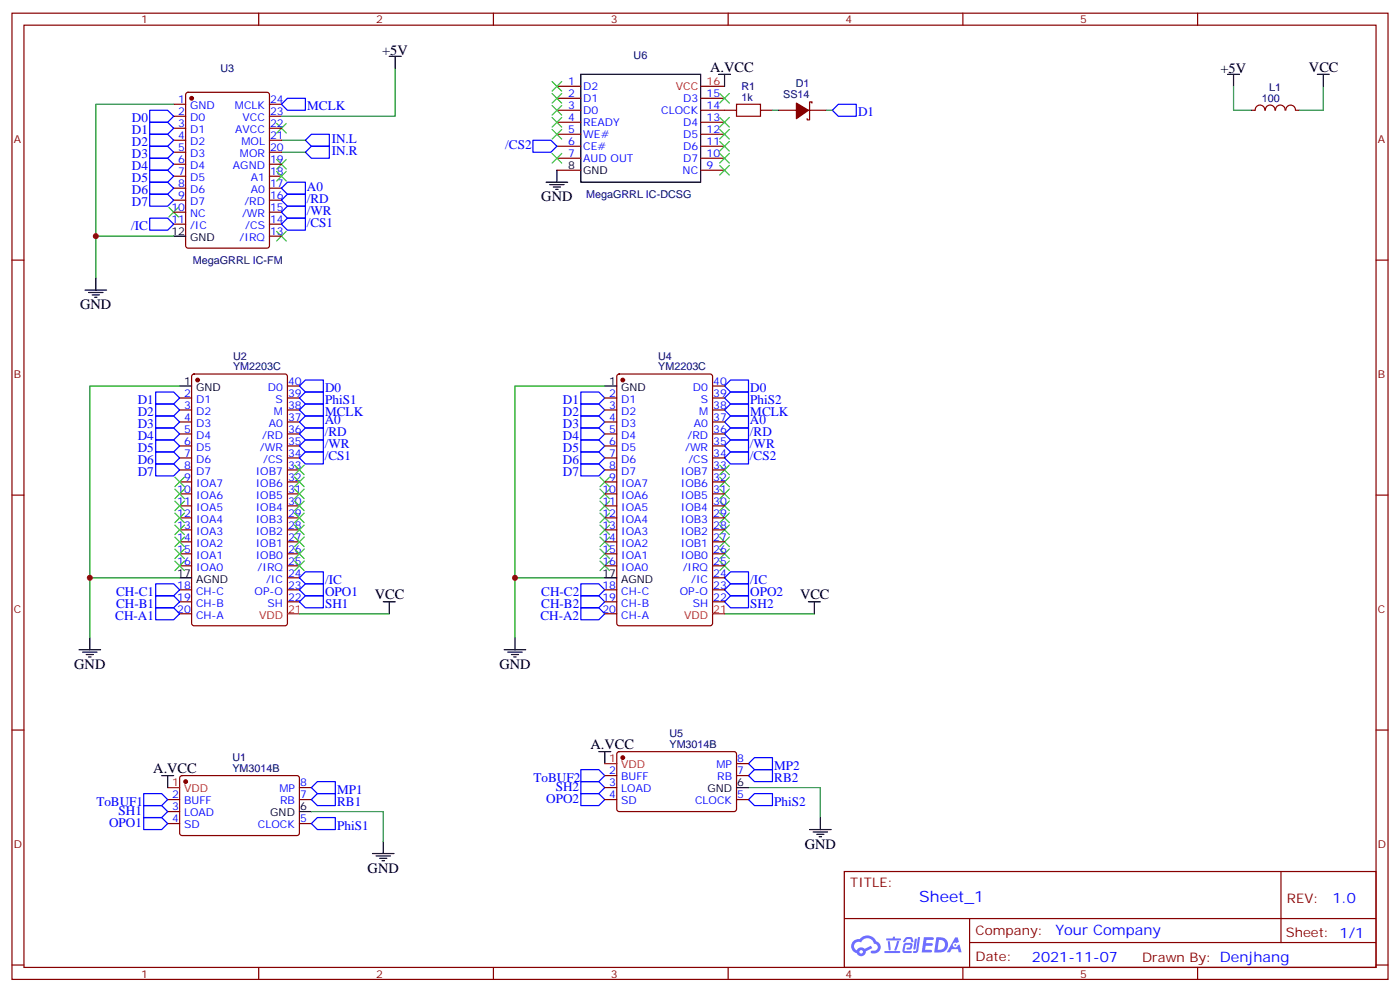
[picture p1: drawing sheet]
<svg xmlns="http://www.w3.org/2000/svg" width="412mm" height="292mm" viewBox="0 0 412 292" stroke-linecap="round" stroke-linejoin="round" font-family="sans-serif">
<g fill="none" stroke="#870000" stroke-width=".35">
<path d="M3.5 3.9h405.4v284.3h-405.4zM7.1 7.4h398.2v277.3h-398.2zM76.2 3.9v3.5M145.3 3.9v3.5M214.5 3.9v3.5M283.6 3.9v3.5M352.8 3.9v3.5M3.5 76.6h3.6M405.3 76.6h3.6M3.5 145.7h3.6M405.3 145.7h3.6M3.5 214.8h3.6"/>
<path d="M405.3 214.8h3.6M248.7 256.5h156.6v28.2h-156.6zM377.3 256.5v20.9M248.7 270.3h156.5M285.6 277.4h119.6M285.6 270.3v14.1M3.5 284h3.6M76.2 284.7v3.5M145.3 284.7v3.5M214.5 284.7v3.5M283.6 284.7v3.5M352.8 284.7v3.5"/>
<path d="M405.3 284h3.6"/>
</g>
<g fill="#5487ff">
<path d="M272.1 275.8h2.6l.3 .2-.1 .6h-2l-.1 .9h1.6l.4 .4-.4 .4h-1.7l-.2 1.2 1.8 .1 .3 .3-.2 .3-2.9 .1z"/>
<path d="M281.4 275.9h.7l.4 1.3-.7 .3a.74 .74 0 0 0-1.1 .3 .74 .74 0 0 0 .5 1 .74 .74 0 0 0 .9-.6l.5-.3 .7 2.3h-.9l-.2-.9h-1.9l-.5 .9h-.9z"/>
<path d="M269.5 276.2h.6l-.4 3a.31 .31 0 0 1-.3 .2 .31 .31 0 0 1-.3-.3z"/>
<path d="M270.4 275.8h.6l-.5 3.9a.89 .89 0 0 1-.7 .7 .89 .89 0 0 1-.9-.3l1-.4z"/>
<path d="M266.8 275.9l.6-.2 1.2 .2 .5 1.2-.6 .2-.4-1-1 .2a.95 .95 0 0 1-1 .8l-.1-.2z"/>
<path d="M266.4 277.6l1.8-.2a1.04 1.04 0 0 1 .6 1.1 1.04 1.04 0 0 1-.8 .9h-.7a.29 .29 0 0 1-.3-.3 .29 .29 0 0 1 .3-.2l.7-.1 .2-.8-1.4 .1-.4 1.7 1.9 .1a.29 .29 0 0 1 .3 .3 .29 .29 0 0 1-.3 .3l-2-.1-.4-.2 .2-2.1z"/>
<path d="M260.5 279.9h4.4a.3 .3 0 0 1 .3 .3 .3 .3 0 0 1-.3 .3h-4.3z"/>
<path d="M264.3 276.9h.6l-.5 1.7a1.02 1.02 0 0 1-.7 1.2l-.2-.3z"/>
<path d="M261.5 277h.6l.3 2.4-.3 .3-.3-.2z"/>
<path d="M261.1 276.2h1.9l.2-.6h.5l-.1 .6h1.5a.29 .29 0 0 1 .3 .3 .29 .29 0 0 1-.3 .2h-3.9z"/>
<path d="M275.8 275.8l-.6 4.5h1.4a2.27 2.27 0 0 0 2.7-2.3 2.27 2.27 0 0 0-2.7-2.2zM276.6 276.6a1.5 1.5 0 0 1 1.8 1.5 1.5 1.5 0 0 1-1.9 1.4h-.3z"/>
<path d="M251.4 277a2.09 2.09 0 0 0 1 3.5 1.37 1.37 0 0 0 1.5 .9 1.37 1.37 0 0 0 1.1-1.4l2-1-.5-.7-1.8 .9a1.4 1.4 0 0 0-2.3 .5 1.32 1.32 0 0 1-.6-1.9 1.32 1.32 0 0 1 1.9-.5 2.02 2.02 0 0 1 2-1.2 2.02 2.02 0 0 1 1.8 1.6 1.09 1.09 0 0 1 1.1 1.4 1.09 1.09 0 0 1-1.6 .7 .41 .41 0 0 0-.5 .3 .41 .41 0 0 0 .4 .5 1.89 1.89 0 0 0 2.4-1.2 1.89 1.89 0 0 0-1.2-2.4 2.98 2.98 0 0 0-5-.7l-1 .2zM253.2 280.1a.52 .52 0 0 1 1 0 .52 .52 0 0 1-1 0z"/>
<circle cx="281.4" cy="278.1" r=".28"/>
</g>
<g fill="none" stroke="#870000" stroke-width=".35">
<path d="M51.2 30.7h3.5M51.2 34.2h3.5M51.2 37.7h3.5M54.9 27.4l.5-.2h23.3l.6 .4 .1 44.7-.5 .7h-23.5l-.7-.4v-44.7zM79.4 30.7h3.5M79.4 34.2h3.5M79.4 37.7h3.5M164 25.4h7.1M164 28.9h7.1M164 32.5h7.1M164 36h7.1M164 39.5h7.1"/>
<path d="M206.4 25.4h7M206.4 28.9h7M206.4 32.5h10.6M206.4 36h7M206.4 39.5h7M224 32.5h3.5M229.3 32.5h5.3M238.1 32.5h5.3M239.2 30.3v-.3h-.7v5.3h-.7v-.4M368.7 32.5h1M369.8 32.4a1.41 1.41 0 0 1 1.4-1.5 1.41 1.41 0 0 1 1.4 1.5M372.7 32.4a1.41 1.41 0 0 1 1.4-1.5 1.41 1.41 0 0 1 1.5 1.5"/>
<path d="M375.7 32.4a1.41 1.41 0 0 1 1.4-1.5 1.41 1.41 0 0 1 1.4 1.5M378.8 32.4a1.41 1.41 0 0 1 1.4-1.5 1.41 1.41 0 0 1 1.4 1.5M381.7 32.5h1.1M51.2 41.3h3.5M51.2 44.8h3.5M51.2 48.3h3.5M51.2 51.9h3.5M51.2 55.4h3.5M51.2 58.9h3.5M79.4 41.3h3.5M79.4 44.8h3.5M79.4 48.3h3.5"/>
<path d="M79.4 51.9h3.5M79.4 55.4h3.5M79.4 58.9h3.5M164 43h7.1M164 46.6h7.1M164 50.1h7.1M206.4 43h7M206.4 46.6h7M206.4 50.1h7M51.2 62.4h3.5M51.2 66h3.5M79.4 62.4h3.5"/>
<path d="M79.4 66h3.5M79.4 69.5h3.5M52.9 117.1h3.5M56.7 110.3l.4-.2h26.9l.6 .4 .1 72.9-.5 .7h-27.1l-.6-.4-.1-72.9zM84.7 117.1h3.5M84.7 113.6h3.5M178.2 117.1h3.5M181.9 110.3l.5-.2h26.8l.6 .4 .1 72.9-.5 .7h-27l-.7-.4v-72.9zM209.9 117.1h3.5M209.9 113.6h3.5M52.9 120.6h3.5M52.9 124.2h3.5"/>
<path d="M52.9 127.7h3.5M52.9 131.2h3.5M52.9 134.8h3.5M52.9 138.3h3.5M84.7 120.6h3.5M84.7 124.2h3.5M84.7 127.7h3.5M84.7 131.2h3.5M84.7 134.8h3.5M84.7 138.3h3.5M178.2 120.6h3.5M178.2 124.2h3.5"/>
<path d="M178.2 127.7h3.5M178.2 131.2h3.5M178.2 134.8h3.5M178.2 138.3h3.5M209.9 120.6h3.5M209.9 124.2h3.5M209.9 127.7h3.5M209.9 131.2h3.5M209.9 134.8h3.5M209.9 138.3h3.5M52.9 141.8h3.5M52.9 145.3h3.5"/>
<path d="M52.9 148.9h3.5M52.9 152.4h3.5M52.9 155.9h3.5M52.9 159.5h3.5M84.7 141.8h3.5M84.7 145.3h3.5M84.7 148.9h3.5M84.7 152.4h3.5M84.7 155.9h3.5M84.7 159.5h3.5M178.2 141.8h3.5M178.2 145.3h3.5"/>
<path d="M178.2 148.9h3.5M178.2 152.4h3.5M178.2 155.9h3.5M178.2 159.5h3.5M209.9 141.8h3.5M209.9 145.3h3.5M209.9 148.9h3.5M209.9 152.4h3.5M209.9 155.9h3.5M209.9 159.5h3.5M52.9 163h3.5M52.9 166.5h3.5"/>
<path d="M52.9 173.6h3.5M52.9 177.1h3.5M84.7 163h3.5M84.7 166.5h3.5M84.7 173.6h3.5M84.7 177.1h3.5M84.7 170h3.5M178.2 163h3.5M178.2 166.5h3.5M178.2 173.6h3.5M178.2 177.1h3.5M209.9 163h3.5"/>
<path d="M209.9 166.5h3.5M209.9 173.6h3.5M209.9 177.1h3.5M209.9 170h3.5M52.9 180.6h3.5M178.2 180.6h3.5M49.4 235.3h3.5M49.4 238.8h3.5M53.2 228.5l.4-.3 34.2 .1 .4 .7-.1 16.5-.6 .4-34.2-.1-.4-.6v-16.2zM88.2 235.3h3.5M88.2 231.8h3.5M178.2 235.3h3.5"/>
<path d="M178.2 231.8h3.5M178.2 228.2h3.5M181.9 221.4l.5-.2h34.1l.5 .7-.1 16.5-.6 .4h-34.2l-.4-.7v-16.2zM217 235.3h3.5M217 228.2h3.5M217 224.7h3.5M49.4 242.4h3.5M88.2 242.4h3.5"/>
</g>
<g fill="#870000" stroke="#870000" stroke-width=".35">
<path d="M234.6 30.3l3.5 2.2-3.5 2.4z"/>
<circle cx="58.2" cy="111.8" r=".53"/>
<circle cx="56.4" cy="28.9" r=".53"/>
<circle cx="54.7" cy="230" r=".53"/>
<circle cx="183.4" cy="223" r=".53"/>
<circle cx="183.4" cy="111.8" r=".53"/>
</g>
<g fill="none" stroke="#000" stroke-width=".35">
<path d="M114.7 16.6h3.5M116.4 16.6v3.5M171.1 21.9h35.3v31.7h-35.3zM211.7 21.9h3.5M213.4 21.9v3.5M361.6 21.9h3.5M363.4 21.9v3.5M388.1 21.9h3.5M389.8 21.9v3.5M160.9 53.6h6.3M161.9 54.3h4.3M163 55h2.1"/>
<path d="M163.7 55.7h.7M164 50.1v3.5M51.2 69.5h3.5M25 85.4h6.4M26.1 86.1h4.2M27.2 86.8h2.1M27.9 87.5h.7M28.2 81.8v3.6M52.9 113.6h3.5M178.2 113.6h3.5M52.9 170h3.5M112.9 177.1h3.5"/>
<path d="M114.7 177.1v3.5M178.2 170h3.5M238.1 177.1h3.6M239.9 177.1v3.5M23.3 191.2h6.3M24.3 191.9h4.3M25.4 192.6h2.1M26.1 193.3h.7M26.5 187.7v3.5M148.5 191.2h6.4M149.6 191.9h4.2M150.6 192.6h2.2"/>
<path d="M151.3 193.3h.7M151.7 187.7v3.5M47.6 228.2h3.6M49.4 228.2v3.6M88.2 238.8h3.5M176.4 221.2h3.5M178.2 221.2v3.5M217 231.8h3.5M109.7 251.2h6.4M110.8 251.9h4.2M111.8 252.6h2.1M112.5 253.3h.7"/>
<path d="M112.9 247.6v3.6M238.5 244.1h6.3M239.5 244.8h4.3M240.6 245.5h2.1M241.3 246.2h.7M241.7 240.6v3.5"/>
</g>
<path d="M84.7 180.6h3.5M209.9 180.6h3.5M49.4 231.8h3.5M178.2 224.7h3.5" fill="none" stroke="#f00" stroke-width=".35"/>
<g fill="none" stroke="#3c3" stroke-width=".35">
<path d="M81.5 36.3l2.8 2.9M84.3 36.3l-2.8 2.9M162.6 24l2.9 2.8M162.6 27.5l2.9 2.8M162.6 31l2.9 2.9M162.6 34.6l2.9 2.8M162.6 38.1l2.9 2.8M165.5 24l-2.9 2.8M165.5 27.5l-2.9 2.8M165.5 31l-2.9 2.9M165.5 34.6l-2.9 2.8M165.5 38.1l-2.9 2.8"/>
<path d="M212 27.5l2.8 2.8M212 34.6l2.8 2.8M212 38.1l2.8 2.8M214.8 27.5l-2.8 2.8M214.8 34.6l-2.8 2.8M214.8 38.1l-2.8 2.8M81.5 46.9l2.8 2.8M81.5 50.4l2.8 2.9M84.3 46.9l-2.8 2.8M84.3 50.4l-2.8 2.9M162.6 45.2l2.9 2.8M165.5 45.2l-2.9 2.8"/>
<path d="M212 41.6l2.8 2.8M212 45.2l2.8 2.8M212 48.7l2.8 2.8M214.8 41.6l-2.8 2.8M214.8 45.2l-2.8 2.8M214.8 48.7l-2.8 2.8M49.7 61l2.9 2.9M52.6 61l-2.9 2.9M81.5 68.1l2.8 2.8M84.3 68.1l-2.8 2.8M86.8 136.9l2.8 2.8M89.6 136.9l-2.8 2.8"/>
<path d="M212 136.9l2.8 2.8M214.8 136.9l-2.8 2.8M51.5 140.4l2.8 2.8M51.5 143.9l2.8 2.9M51.5 147.5l2.8 2.8M51.5 151l2.8 2.8M51.5 154.5l2.8 2.8M51.5 158l2.8 2.9M54.3 140.4l-2.8 2.8M54.3 143.9l-2.8 2.9M54.3 147.5l-2.8 2.8M54.3 151l-2.8 2.8"/>
<path d="M54.3 154.5l-2.8 2.8M54.3 158l-2.8 2.9M86.8 158l2.8 2.9M86.8 154.5l2.8 2.8M86.8 151l2.8 2.8M86.8 147.5l2.8 2.8M86.8 143.9l2.8 2.9M86.8 140.4l2.8 2.8M89.6 158l-2.8 2.9M89.6 154.5l-2.8 2.8M89.6 151l-2.8 2.8M89.6 147.5l-2.8 2.8"/>
<path d="M89.6 143.9l-2.8 2.9M89.6 140.4l-2.8 2.8M176.7 158l2.9 2.9M176.7 154.5l2.9 2.8M176.7 151l2.9 2.8M176.7 147.5l2.9 2.8M176.7 143.9l2.9 2.9M176.7 140.4l2.9 2.8M179.6 158l-2.9 2.9M179.6 154.5l-2.9 2.8M179.6 151l-2.9 2.8M179.6 147.5l-2.9 2.8"/>
<path d="M179.6 143.9l-2.9 2.9M179.6 140.4l-2.9 2.8M212 140.4l2.8 2.8M212 143.9l2.8 2.9M212 147.5l2.8 2.8M212 151l2.8 2.8M212 154.5l2.8 2.8M212 158l2.8 2.9M214.8 140.4l-2.8 2.8M214.8 143.9l-2.8 2.9M214.8 147.5l-2.8 2.8M214.8 151l-2.8 2.8"/>
<path d="M214.8 154.5l-2.8 2.8M214.8 158l-2.8 2.9M51.5 161.6l2.8 2.8M51.5 165.1l2.8 2.8M54.3 161.6l-2.8 2.8M54.3 165.1l-2.8 2.8M86.8 165.1l2.8 2.8M86.8 161.6l2.8 2.8M89.6 165.1l-2.8 2.8M89.6 161.6l-2.8 2.8M176.7 165.1l2.9 2.8M176.7 161.6l2.9 2.8"/>
<path d="M179.6 165.1l-2.9 2.8M179.6 161.6l-2.9 2.8M212 161.6l2.8 2.8M212 165.1l2.8 2.8M214.8 161.6l-2.8 2.8M214.8 165.1l-2.8 2.8"/>
</g>
<path d="M217 30.7h7v3.5h-7z" fill="none" stroke="#a10000" stroke-width=".35"/>
<g fill="none" stroke="#008700" stroke-width=".35">
<path d="M51.2 30.7h-23v38.8M116.4 20.1v14.1h-33.5M227.5 32.5h1.8M243.4 32.5h1.8M363.4 25.4v7.1h5.3M389.8 25.4v7.1h-7M82.9 44.8h7.1M82.9 41.3h7.1M51.2 69.5h-23v12.3M52.9 113.6h-26.4v56.4M178.2 113.6h-26.5v56.4M52.9 170h-26.4v17.7"/>
<path d="M178.2 170h-26.5v17.7M88.2 180.6h26.5M213.4 180.6h26.5M91.7 238.8h21.2v8.8M220.5 231.8h21.2v8.8"/>
</g>
<g fill="none" stroke="#00f" stroke-width=".35">
<path d="M44.1 32.5h5.3l1.8 1.7-1.8 1.8h-5.3zM44.1 36h5.3l1.8 1.7-1.8 1.8h-5.3zM44.1 39.5h5.3l1.8 1.8-1.8 1.7h-5.3zM84.7 28.9h5.3v3.6h-5.3l-1.8-1.8zM246.9 30.7h5.3v3.5h-5.3l-1.7-1.7zM44.1 43h5.3l1.8 1.8-1.8 1.8h-5.3zM44.1 46.6h5.3l1.8 1.7-1.8 1.8h-5.3zM44.1 50.1h5.3l1.8 1.8-1.8 1.7h-5.3zM44.1 53.6h5.3l1.8 1.8-1.8 1.8h-5.3zM44.1 57.2h5.3l1.8 1.7-1.8 1.8h-5.3zM82.9 58.9l1.8-1.7h5.3v3.5h-5.3zM84.7 53.6h5.3v3.6h-5.3l-1.8-1.8z"/>
<path d="M90 41.3l1.7-1.8h5.3v3.5h-5.3zM90 44.8l1.7-1.8h5.3v3.6h-5.3zM157 41.3h5.3l1.7 1.7-1.7 1.8h-5.3zM44.1 64.2h5.3l1.8 1.8-1.8 1.7h-5.3zM82.9 62.4l1.8-1.7h5.3v3.5h-5.3zM82.9 66l1.8-1.8h5.3v3.5h-5.3zM45.9 115.4h5.3l1.7 1.7-1.7 1.8h-5.3zM45.9 118.9h5.3l1.7 1.7-1.7 1.8h-5.3zM90 111.8h5.2v3.6h-5.2l-1.8-1.8zM90 115.4h5.2v3.5h-5.2l-1.8-1.8zM90 118.9h5.2v3.5h-5.2l-1.8-1.8zM171.1 118.9h5.3l1.8 1.7-1.8 1.8h-5.3z"/>
<path d="M171.1 115.4h5.3l1.8 1.7-1.8 1.8h-5.3zM215.2 118.9h5.3v3.5h-5.3l-1.8-1.8zM215.2 115.4h5.3v3.5h-5.3l-1.8-1.8zM215.2 111.8h5.3v3.6h-5.3l-1.8-1.8zM45.9 122.4h5.3l1.7 1.8-1.7 1.7h-5.3zM45.9 125.9h5.3l1.7 1.8-1.7 1.8h-5.3zM45.9 129.5h5.3l1.7 1.7-1.7 1.8h-5.3zM45.9 133h5.3l1.7 1.8-1.7 1.7h-5.3zM45.9 136.5h5.3l1.7 1.8-1.7 1.8h-5.3zM88.2 124.2l1.8-1.8h5.2v3.5h-5.2zM88.2 127.7l1.8-1.8h5.2v3.6h-5.2zM88.2 131.2l1.8-1.7h5.2v3.5h-5.2z"/>
<path d="M88.2 134.8l1.8-1.8h5.2v3.5h-5.2zM171.1 136.5h5.3l1.8 1.8-1.8 1.8h-5.3zM171.1 133h5.3l1.8 1.8-1.8 1.7h-5.3zM171.1 129.5h5.3l1.8 1.7-1.8 1.8h-5.3zM171.1 125.9h5.3l1.8 1.8-1.8 1.8h-5.3zM171.1 122.4h5.3l1.8 1.8-1.8 1.7h-5.3zM213.4 134.8l1.8-1.8h5.3v3.5h-5.3zM213.4 131.2l1.8-1.7h5.3v3.5h-5.3zM213.4 127.7l1.8-1.8h5.3v3.6h-5.3zM213.4 124.2l1.8-1.8h5.3v3.5h-5.3zM45.9 171.8h5.3l1.7 1.8-1.7 1.7h-5.3zM45.9 175.3h5.3l1.7 1.8-1.7 1.8h-5.3z"/>
<path d="M45.9 178.9h5.3l1.7 1.7-1.7 1.8h-5.3zM90 168.3h5.2v3.5h-5.2l-1.8-1.8zM90 171.8h5.2v3.5h-5.2l-1.8-1.7zM90 175.3h5.2v3.6h-5.2l-1.8-1.8zM171.1 178.9h5.3l1.8 1.7-1.8 1.8h-5.3zM171.1 175.3h5.3l1.8 1.8-1.8 1.8h-5.3zM171.1 171.8h5.3l1.8 1.8-1.8 1.7h-5.3zM215.2 175.3h5.3v3.6h-5.3l-1.8-1.8zM215.2 171.8h5.3v3.5h-5.3l-1.8-1.7zM215.2 168.3h5.3v3.5h-5.3l-1.8-1.8zM42.3 233.5h5.3l1.8 1.8-1.8 1.8h-5.3zM42.3 237.1h5.3l1.8 1.7-1.8 1.8h-5.3z"/>
<path d="M93.5 233.5h5.3v3.6h-5.3l-1.8-1.8zM93.5 230h5.3v3.5h-5.3l-1.8-1.7zM171.1 230h5.3l1.8 1.8-1.8 1.7h-5.3zM171.1 233.5h5.3l1.8 1.8-1.8 1.8h-5.3zM171.1 226.5h5.3l1.8 1.7-1.8 1.8h-5.3zM222.2 223h5.3v3.5h-5.3l-1.7-1.8zM222.2 226.5h5.3v3.5h-5.3l-1.7-1.8zM222.2 233.5h5.3v3.6h-5.3l-1.7-1.8zM42.3 240.6h5.3l1.8 1.8-1.8 1.7h-5.3zM93.5 240.6h5.3v3.5h-5.3l-1.8-1.7z"/>
</g>
<g fill="#c00">
<circle cx="28.2" cy="69.5" r=".88"/>
<circle cx="26.5" cy="170" r=".88"/>
<circle cx="151.7" cy="170" r=".88"/>
</g>
<text font-size="4.6" fill="#00f" x="270.8" y="265.5">Sheet_1</text>
<g font-size="4.2">
<text x="112.6" y="16.2">+5V</text>
<text x="209.2" y="21.2">A.VCC</text>
<text x="359.5" y="21.5">+5V</text>
<text x="385.6" y="21.2">VCC</text>
<text x="159.5" y="59.3">GND</text>
<text x="23.6" y="91">GND</text>
<text x="110.4" y="176.4">VCC</text>
<text x="235.7" y="176.4">VCC</text>
<text x="21.9" y="196.8">GND</text>
<text x="147.1" y="196.8">GND</text>
<text x="173.9" y="220.5">A.VCC</text>
<text x="45.2" y="227.5">A.VCC</text>
<text x="237.1" y="249.8">GND</text>
<text x="108.3" y="256.8">GND</text>
</g>
<g font-size="4.2" fill="#00f">
<text x="392.5" y="265.7">1.0</text>
<text x="310.9" y="275.3">Your Company</text>
<text x="304" y="283.1">2021-11-07</text>
</g>
<g font-size="3.9" fill="#00f">
<text x="38.8" y="36">D0</text>
<text x="90.5" y="32.5">MCLK</text>
<text x="252.8" y="34.2">D1</text>
<text x="38.8" y="39.5">D1</text>
<text x="97.7" y="42">IN.L</text>
<text x="38.8" y="43">D2</text>
<text x="38.8" y="46.6">D3</text>
<text x="97.7" y="45.5">IN.R</text>
<text x="148.8" y="43.7">/CS2</text>
<text x="38.8" y="50.1">D4</text>
<text x="38.8" y="53.6">D5</text>
<text x="38.8" y="57.2">D6</text>
<text x="90.4" y="56.1">A0</text>
<text x="90.4" y="59.6">/RD</text>
<text x="38.8" y="60.7">D7</text>
<text x="90.4" y="63.1">/WR</text>
<text x="38.6" y="67.7">/IC</text>
<text x="90.4" y="66.7">/CS1</text>
<text x="40.6" y="118.9">D1</text>
<text x="95.8" y="115.4">D0</text>
<text x="95.8" y="118.9">PhiS1</text>
<text x="165.8" y="118.9">D1</text>
<text x="221" y="118.9">PhiS2</text>
<text x="221" y="115.4">D0</text>
<text x="40.6" y="122.4">D2</text>
<text x="40.6" y="125.9">D3</text>
<text x="95.7" y="124.9">A0</text>
<text x="95.8" y="122.4">MCLK</text>
<text x="165.8" y="125.9">D3</text>
<text x="165.8" y="122.4">D2</text>
<text x="220.9" y="124.9">A0</text>
<text x="221" y="122.4">MCLK</text>
<text x="40.6" y="129.5">D4</text>
<text x="95.7" y="128.4">/RD</text>
<text x="95.7" y="131.9">/WR</text>
<text x="165.8" y="129.5">D4</text>
<text x="220.9" y="131.9">/WR</text>
<text x="220.9" y="128.4">/RD</text>
<text x="40.6" y="133">D5</text>
<text x="40.6" y="136.5">D6</text>
<text x="95.7" y="135.5">/CS1</text>
<text x="165.8" y="136.5">D6</text>
<text x="165.8" y="133">D5</text>
<text x="220.9" y="135.5">/CS2</text>
<text x="40.6" y="140.1">D7</text>
<text x="165.8" y="140.1">D7</text>
<text x="95.8" y="171.8">/IC</text>
<text x="221" y="171.8">/IC</text>
<text x="34.2" y="175.3">CH-C1</text>
<text x="34.2" y="178.9">CH-B1</text>
<text x="95.8" y="175.3">OPO1</text>
<text x="95.8" y="178.9">SH1</text>
<text x="159.4" y="178.9">CH-B2</text>
<text x="159.4" y="175.3">CH-C2</text>
<text x="221" y="178.9">SH2</text>
<text x="221" y="175.3">OPO2</text>
<text x="34" y="182.4">CH-A1</text>
<text x="159.2" y="182.4">CH-A2</text>
<text x="228.1" y="226.5">MP2</text>
<text x="99.3" y="233.5">MP1</text>
<text x="157.1" y="230">ToBUF2</text>
<text x="163.7" y="232.8">SH2</text>
<text x="228.1" y="230">RB2</text>
<text x="28.4" y="237.1">ToBUF1</text>
<text x="34.9" y="239.9">SH1</text>
<text x="99.3" y="237.1">RB1</text>
<text x="160.9" y="236.4">OPO2</text>
<text x="228.1" y="237.1">PhiS2</text>
<text x="32.1" y="243.4">OPO1</text>
<text x="99.3" y="244.1">PhiS1</text>
</g>
<g font-size="3.9" fill="#800">
<text x="250.5" y="261.1">TITLE:</text>
<text x="379.1" y="265.7">REV:</text>
<text x="287.4" y="275.3">Company:</text>
<text x="378.7" y="275.9">Sheet: 1/1</text>
<text x="287.4" y="282.9">Date:</text>
<text x="336.4" y="283">Draw</text>
<text x="346.6" y="283">n By: Denjhang</text>
</g>
<g font-size="3.2" fill="#800">
<text x="41.6" y="6.9">1</text>
<text x="110.8" y="6.9">2</text>
<text x="179.9" y="6.9">3</text>
<text x="249.1" y="6.9">4</text>
<text x="318.2" y="6.9">5</text>
<text x="4.1" y="42">A</text>
<text x="405.9" y="42">A</text>
<text x="4.1" y="111.1">B</text>
<text x="405.9" y="111.1">B</text>
<text x="4.1" y="180.3">C</text>
<text x="405.9" y="180.3">C</text>
<text x="4.1" y="249.4">D</text>
<text x="405.9" y="249.4">D</text>
<text x="41.6" y="287.7">1</text>
<text x="110.8" y="287.7">2</text>
<text x="179.9" y="287.7">3</text>
<text x="249.1" y="287.7">4</text>
<text x="318.2" y="287.7">5</text>
</g>
<g font-size="3.2" fill="#000080">
<text x="186.6" y="17.5">U6</text>
<text x="64.9" y="21.3">U3</text>
<text x="218.4" y="29.6">1k</text>
<text x="218.4" y="26.4">R1</text>
<text x="230.7" y="28.9">SS14</text>
<text x="234.4" y="25.7">D1</text>
<text x="373.9" y="26.9">L1</text>
<text x="371.7" y="30.1">100</text>
<text x="172.6" y="58.3">MegaGRRL IC-DCSG</text>
<text x="56.8" y="77.7">MegaGRRL IC-FM</text>
<text x="68.7" y="105.8">U2</text>
<text x="193.9" y="105.8">U4</text>
<text x="68.6" y="108.9">YM2203C</text>
<text x="193.9" y="108.9">YM2203C</text>
<text x="197.2" y="220.1">YM3014B</text>
<text x="197.2" y="217">U5</text>
<text x="68.4" y="227.2">YM3014B</text>
<text x="68.5" y="224">U1</text>
</g>
<g font-size="3.2" fill="#00f">
<text x="167.3" y="25">1</text>
<text x="167.3" y="28.6">2</text>
<text x="171.8" y="26.5">D2</text>
<text x="171.8" y="30">D1</text>
<text x="201.2" y="30">D3</text>
<text x="208.1" y="28.6">15</text>
<text x="52.5" y="30.3">1</text>
<text x="52.5" y="33.9">2</text>
<text x="56" y="32.1">GND</text>
<text x="56" y="35.6">D0</text>
<text x="69.2" y="32.1">MCLK</text>
<text x="71.5" y="35.6">VCC</text>
<text x="79.6" y="33.9">23</text>
<text x="79.6" y="30.3">24</text>
<text x="167.3" y="32.1">3</text>
<text x="167.3" y="35.6">4</text>
<text x="171.8" y="33.5">D0</text>
<text x="194.8" y="33.5">CLOCK</text>
<text x="208.1" y="35.6">13</text>
<text x="208.1" y="32.1">14</text>
<text x="52.5" y="37.4">3</text>
<text x="52.5" y="40.9">4</text>
<text x="56" y="39.2">D1</text>
<text x="69.3" y="39.2">AVCC</text>
<text x="79.6" y="40.9">21</text>
<text x="79.6" y="37.4">22</text>
<text x="167.3" y="39.2">5</text>
<text x="171.8" y="37">READY</text>
<text x="171.8" y="40.6">WE#</text>
<text x="201.2" y="40.6">D5</text>
<text x="201.2" y="37">D4</text>
<text x="208.1" y="39.2">12</text>
<text x="52.5" y="44.4">5</text>
<text x="52.5" y="48">6</text>
<text x="56" y="42.7">D2</text>
<text x="56" y="46.2">D3</text>
<text x="70.7" y="46.2">MOR</text>
<text x="71.1" y="42.7">MOL</text>
<text x="79.6" y="48">19</text>
<text x="79.6" y="44.4">20</text>
<text x="167.3" y="42.7">6</text>
<text x="167.3" y="46.2">7</text>
<text x="171.8" y="44.1">CE#</text>
<text x="171.8" y="47.6">AUD OUT</text>
<text x="201.2" y="47.6">D7</text>
<text x="201.2" y="44.1">D6</text>
<text x="208.1" y="46.2">10</text>
<text x="208.1" y="42.7">11</text>
<text x="52.5" y="51.5">7</text>
<text x="56" y="49.7">D4</text>
<text x="56" y="53.3">D5</text>
<text x="68.6" y="49.7">AGND</text>
<text x="73.9" y="53.3">A1</text>
<text x="79.6" y="51.5">18</text>
<text x="201.1" y="51.2">NC</text>
<text x="208.1" y="49.7">9</text>
<text x="52.5" y="55">8</text>
<text x="52.5" y="58.6">9</text>
<text x="56" y="56.8">D6</text>
<text x="73.9" y="56.8">A0</text>
<text x="79.6" y="58.6">16</text>
<text x="79.6" y="55">17</text>
<text x="50.5" y="62.1">10</text>
<text x="50.5" y="65.6">11</text>
<text x="56" y="60.3">D7</text>
<text x="56" y="63.9">NC</text>
<text x="71.3" y="63.9">/WR</text>
<text x="72" y="60.3">/RD</text>
<text x="79.6" y="65.6">14</text>
<text x="79.6" y="62.1">15</text>
<text x="56" y="67.4">/IC</text>
<text x="70.6" y="70.9">/IRQ</text>
<text x="72.2" y="67.4">/CS</text>
<text x="79.6" y="69.1">13</text>
<text x="84.8" y="113.2">40</text>
<text x="210.1" y="113.2">40</text>
<text x="54.3" y="116.8">2</text>
<text x="57.7" y="118.5">D1</text>
<text x="78.9" y="115">D0</text>
<text x="81.2" y="118.5">S</text>
<text x="84.8" y="116.8">39</text>
<text x="179.5" y="116.8">2</text>
<text x="183" y="118.5">D1</text>
<text x="204.1" y="115">D0</text>
<text x="206.4" y="118.5">S</text>
<text x="210.1" y="116.8">39</text>
<text x="54.3" y="120.3">3</text>
<text x="54.3" y="123.8">4</text>
<text x="57.7" y="122.1">D2</text>
<text x="57.7" y="125.6">D3</text>
<text x="79.2" y="125.6">A0</text>
<text x="80.7" y="122.1">M</text>
<text x="84.8" y="123.8">37</text>
<text x="84.8" y="120.3">38</text>
<text x="179.5" y="120.3">3</text>
<text x="179.5" y="123.8">4</text>
<text x="183" y="122.1">D2</text>
<text x="183" y="125.6">D3</text>
<text x="204.4" y="125.6">A0</text>
<text x="205.9" y="122.1">M</text>
<text x="210.1" y="123.8">37</text>
<text x="210.1" y="120.3">38</text>
<text x="54.3" y="127.4">5</text>
<text x="54.3" y="130.9">6</text>
<text x="57.7" y="129.1">D4</text>
<text x="77.3" y="129.1">/RD</text>
<text x="84.8" y="130.9">35</text>
<text x="84.8" y="127.4">36</text>
<text x="179.5" y="127.4">5</text>
<text x="179.5" y="130.9">6</text>
<text x="183" y="129.1">D4</text>
<text x="202.5" y="129.1">/RD</text>
<text x="210.1" y="130.9">35</text>
<text x="210.1" y="127.4">36</text>
<text x="54.3" y="134.4">7</text>
<text x="54.3" y="137.9">8</text>
<text x="57.7" y="132.6">D5</text>
<text x="57.7" y="136.2">D6</text>
<text x="76.6" y="132.6">/WR</text>
<text x="77.5" y="136.2">/CS</text>
<text x="84.8" y="137.9">33</text>
<text x="84.8" y="134.4">34</text>
<text x="179.5" y="134.4">7</text>
<text x="179.5" y="137.9">8</text>
<text x="183" y="132.6">D5</text>
<text x="183" y="136.2">D6</text>
<text x="201.8" y="132.6">/WR</text>
<text x="202.8" y="136.2">/CS</text>
<text x="210.1" y="137.9">33</text>
<text x="210.1" y="134.4">34</text>
<text x="54.3" y="141.5">9</text>
<text x="57.7" y="139.7">D7</text>
<text x="57.7" y="143.2">IOA7</text>
<text x="75.3" y="143.2">IOB6</text>
<text x="75.3" y="139.7">IOB7</text>
<text x="84.8" y="141.5">32</text>
<text x="179.5" y="141.5">9</text>
<text x="183" y="139.7">D7</text>
<text x="183" y="143.2">IOA7</text>
<text x="200.6" y="143.2">IOB6</text>
<text x="200.6" y="139.7">IOB7</text>
<text x="210.1" y="141.5">32</text>
<text x="52.2" y="145">10</text>
<text x="52.2" y="148.5">11</text>
<text x="57.7" y="146.8">IOA6</text>
<text x="75.3" y="146.8">IOB5</text>
<text x="84.8" y="148.5">30</text>
<text x="84.8" y="145">31</text>
<text x="177.5" y="145">10</text>
<text x="177.5" y="148.5">11</text>
<text x="183" y="146.8">IOA6</text>
<text x="200.6" y="146.8">IOB5</text>
<text x="210.1" y="148.5">30</text>
<text x="210.1" y="145">31</text>
<text x="52.2" y="152">12</text>
<text x="52.2" y="155.6">13</text>
<text x="57.7" y="150.3">IOA5</text>
<text x="57.7" y="153.8">IOA4</text>
<text x="75.3" y="153.8">IOB3</text>
<text x="75.3" y="150.3">IOB4</text>
<text x="84.8" y="155.6">28</text>
<text x="84.8" y="152">29</text>
<text x="177.5" y="152">12</text>
<text x="177.5" y="155.6">13</text>
<text x="183" y="150.3">IOA5</text>
<text x="183" y="153.8">IOA4</text>
<text x="200.6" y="153.8">IOB3</text>
<text x="200.6" y="150.3">IOB4</text>
<text x="210.1" y="155.6">28</text>
<text x="210.1" y="152">29</text>
<text x="52.2" y="159.1">14</text>
<text x="57.7" y="157.3">IOA3</text>
<text x="57.7" y="160.9">IOA2</text>
<text x="75.3" y="160.9">IOB1</text>
<text x="75.3" y="157.3">IOB2</text>
<text x="84.8" y="159.1">27</text>
<text x="177.5" y="159.1">14</text>
<text x="183" y="157.3">IOA3</text>
<text x="183" y="160.9">IOA2</text>
<text x="200.6" y="160.9">IOB1</text>
<text x="200.6" y="157.3">IOB2</text>
<text x="210.1" y="159.1">27</text>
<text x="52.2" y="162.6">15</text>
<text x="52.2" y="166.2">16</text>
<text x="57.7" y="164.4">IOA1</text>
<text x="57.7" y="167.9">IOA0</text>
<text x="75.3" y="164.4">IOB0</text>
<text x="75.9" y="167.9">/IRQ</text>
<text x="84.8" y="166.2">25</text>
<text x="84.8" y="162.6">26</text>
<text x="177.5" y="162.6">15</text>
<text x="177.5" y="166.2">16</text>
<text x="183" y="164.4">IOA1</text>
<text x="183" y="167.9">IOA0</text>
<text x="200.6" y="164.4">IOB0</text>
<text x="201.1" y="167.9">/IRQ</text>
<text x="210.1" y="166.2">25</text>
<text x="210.1" y="162.6">26</text>
<text x="52.2" y="173.2">18</text>
<text x="78.4" y="171.4">/IC</text>
<text x="84.8" y="173.2">23</text>
<text x="84.8" y="169.7">24</text>
<text x="177.5" y="173.2">18</text>
<text x="203.6" y="171.4">/IC</text>
<text x="210.1" y="173.2">23</text>
<text x="210.1" y="169.7">24</text>
<text x="52.2" y="176.7">19</text>
<text x="57.7" y="175">CH-C</text>
<text x="57.7" y="178.5">CH-B</text>
<text x="75" y="175">OP-O</text>
<text x="78.8" y="178.5">SH</text>
<text x="84.8" y="176.7">22</text>
<text x="177.5" y="176.7">19</text>
<text x="183" y="175">CH-C</text>
<text x="183" y="178.5">CH-B</text>
<text x="200.2" y="175">OP-O</text>
<text x="204" y="178.5">SH</text>
<text x="210.1" y="176.7">22</text>
<text x="52.2" y="180.3">20</text>
<text x="57.7" y="182">CH-A</text>
<text x="177.5" y="180.3">20</text>
<text x="183" y="182">CH-A</text>
<text x="179.5" y="227.9">2</text>
<text x="211.1" y="226.1">MP</text>
<text x="217.1" y="227.9">7</text>
<text x="217.1" y="224.4">8</text>
<text x="82.3" y="233.2">MP</text>
<text x="88.4" y="231.4">8</text>
<text x="179.5" y="231.4">3</text>
<text x="183" y="229.7">BUFF</text>
<text x="183" y="233.2">LOAD</text>
<text x="211.3" y="229.7">RB</text>
<text x="50.7" y="234.9">2</text>
<text x="50.7" y="238.5">3</text>
<text x="54.2" y="236.7">BUFF</text>
<text x="82.5" y="236.7">RB</text>
<text x="88.4" y="234.9">7</text>
<text x="179.5" y="234.9">4</text>
<text x="183" y="236.7">SD</text>
<text x="204.8" y="236.7">CLOCK</text>
<text x="217.1" y="234.9">5</text>
<text x="50.7" y="242">4</text>
<text x="54.2" y="240.2">LOAD</text>
<text x="54.2" y="243.8">SD</text>
<text x="76" y="243.8">CLOCK</text>
<text x="88.4" y="242">5</text>
</g>
<g font-size="3.2" fill="#f00">
<text x="199.1" y="26.5">VCC</text>
<text x="208.1" y="25">16</text>
<text x="76.3" y="182">VDD</text>
<text x="84.8" y="180.3">21</text>
<text x="201.5" y="182">VDD</text>
<text x="210.1" y="180.3">21</text>
<text x="179.5" y="224.4">1</text>
<text x="183" y="226.1">VDD</text>
<text x="50.7" y="231.4">1</text>
<text x="54.2" y="233.2">VDD</text>
</g>
<g font-size="3.2">
<text x="167.3" y="49.7">8</text>
<text x="171.8" y="51.2">GND</text>
<text x="50.5" y="69.1">12</text>
<text x="56" y="70.9">GND</text>
<text x="54.3" y="113.2">1</text>
<text x="179.5" y="113.2">1</text>
<text x="57.7" y="115">GND</text>
<text x="183" y="115">GND</text>
<text x="52.2" y="169.7">17</text>
<text x="57.7" y="171.4">AGND</text>
<text x="177.5" y="169.7">17</text>
<text x="183" y="171.4">AGND</text>
<text x="208.4" y="233.2">GND</text>
<text x="217.1" y="231.4">6</text>
<text x="88.4" y="238.5">6</text>
<text x="79.6" y="240.2">GND</text>
</g>
</svg>
